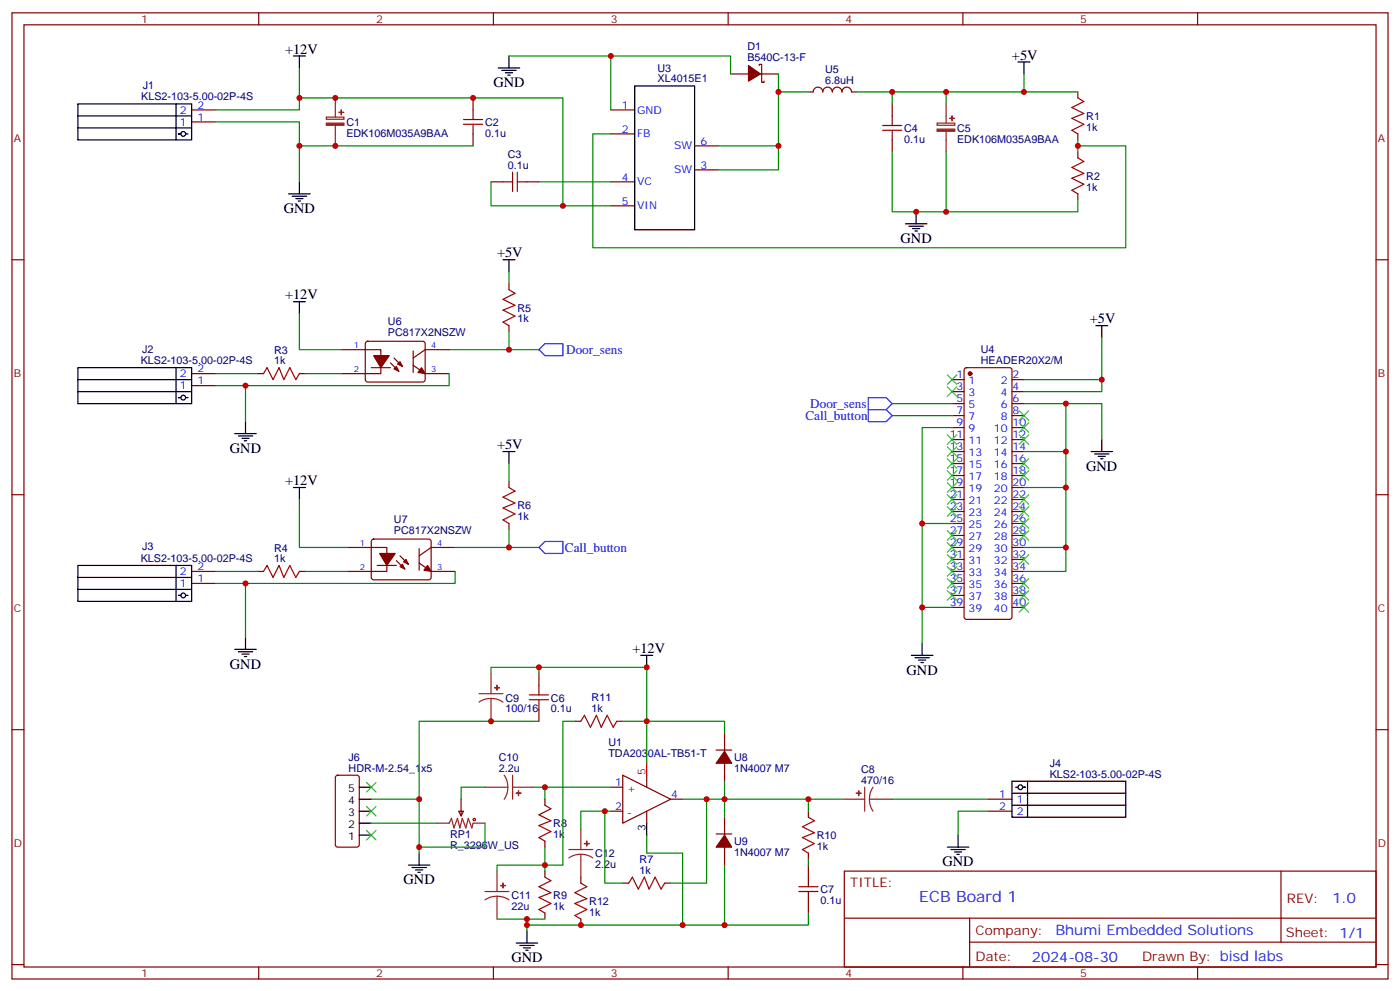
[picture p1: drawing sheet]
<svg xmlns="http://www.w3.org/2000/svg" width="412mm" height="292mm" viewBox="0 0 412 292" stroke-linecap="round" stroke-linejoin="round" font-family="sans-serif">
<g fill="none" stroke="#870000" stroke-width=".35">
<path d="M3.5 3.8h405.4v284.3h-405.4zM7.1 7.3h398.2v277.3h-398.2zM76.2 3.8v3.5M145.3 3.8v3.5M214.5 3.8v3.5M223.7 19.3v-.4h.7v5.3h.7v-.3M283.6 3.8v3.5M352.8 3.8v3.5M56.4 35.9h7.1M56.4 32.3h7.1M139.3 28.8v3.5M139.3 39.4v3.5"/>
<path d="M179.9 32.3h7.1M179.9 39.4h7.1M215.2 21.8h5.3M224 21.8h5.3M238.1 27.1h1.4a1.41 1.41 0 0 1 1.5-1.5 1.41 1.41 0 0 1 1.4 1.5M242.4 27.1a1.41 1.41 0 0 1 1.4-1.5 1.41 1.41 0 0 1 1.4 1.5M245.2 27.1a1.41 1.41 0 0 1 1.4-1.5 1.41 1.41 0 0 1 1.4 1.5M248 27.1a1.41 1.41 0 0 1 1.4-1.5 1.41 1.41 0 0 1 1.4 1.5M250.8 27.1h1.4M262.8 30.6v3.5M317.5 27.1v1.7M317.5 39.4v1.8"/>
<path d="M144.6 53.5h3.6M155.2 53.5h3.5M179.9 53.5h7.1M204.6 50h7.1M204.6 42.9h7.1M262.8 41.2v3.5M317.5 44.7v1.8M317.5 57v1.8M3.5 76.4h3.6M179.9 60.6h7.1M405.3 76.4h3.6M149.9 83.5v1.8"/>
<path d="M149.9 95.8v1.8M56.4 113.5h7.1M56.4 110h7.1M75.8 110h1.8M88.2 110h1.8M100.5 102.9h11.7v7.1h-11.7M107.8 100.6l.5-.2 16.5 .1 .4 .6v10.9l-.7 .4h-16.5l-.4-.7v-10.6zM109.4 108.2h5.6M115 106.8l2.5 2.5M116.1 105.4l2.4 2.4M121.7 107.5l3.5 2.5h7.1M121.7 103.3v6.3"/>
<path d="M132.3 102.9h-7.1l-3.5 2.5M280.5 111.7h3.5M280.5 115.3h3.5M280.5 118.8h3.5M284.2 108.4l.5-.2h12.7l.5 .2 .2 .5v72.7l-.2 .5-.5 .2h-12.7l-.5-.3-.2-.4v-72.7zM298.1 111.7h3.5M298.1 115.3h3.5M298.1 118.8h3.5M280.5 122.3h3.5M280.5 125.8h3.5M280.5 129.4h3.5M280.5 132.9h3.5"/>
<path d="M280.5 136.4h3.5M280.5 139.9h3.5M298.1 122.3h3.5M298.1 125.8h3.5M298.1 129.4h3.5M298.1 132.9h3.5M298.1 136.4h3.5M298.1 139.9h3.5M3.5 145.6h3.6M109.6 158.9l.5-.3 16.5 .1 .4 .6-.1 10.9-.6 .4h-16.5l-.4-.7v-10.6zM149.9 141.7v1.8M149.9 154.1v1.7"/>
<path d="M280.5 157.6h3.5M280.5 154.1h3.5M280.5 150.5h3.5M280.5 143.5h3.5M280.5 147h3.5M298.1 157.6h3.5M298.1 154.1h3.5M298.1 150.5h3.5M298.1 143.5h3.5M298.1 147h3.5M405.3 145.6h3.6M56.4 171.7h7.1"/>
<path d="M56.4 168.2h7.1M75.8 168.2h1.8M88.2 168.2h1.8M102.3 161.1h11.6v7.1h-11.6M111.1 166.4h5.7M116.8 165l2.4 2.5M117.8 163.6l2.5 2.5M123.5 165.7l3.5 2.5h7.1M123.5 161.5v6.3M134.1 161.1h-7.1l-3.5 2.5M280.5 178.8h3.5M280.5 175.2h3.5"/>
<path d="M280.5 171.7h3.5M280.5 168.2h3.5M280.5 164.6h3.5M280.5 161.1h3.5M298.1 178.8h3.5M298.1 175.2h3.5M298.1 171.7h3.5M298.1 168.2h3.5M298.1 164.6h3.5M298.1 161.1h3.5M158.7 198.2v3.5M3.5 214.7h3.6"/>
<path d="M158.7 208.7v3.6M169.3 212.3h1.8M181.7 212.3h1.7M213.4 215.8v5.3M405.3 214.7h3.6M99 228.3l.5-.2h5.6l.7 .5v20l-.4 .7h-5.9l-.7-.5v-20zM135.1 238.7h1.4l-.7 1.4zM135.8 235.2v4.9M160.5 235.2v1.8M179.9 231.7h3.5M179.9 238.7h3.5M183.4 228.1l14.2 7.1-14.2 7.1z"/>
<path d="M190.5 228.1v3.6M190.5 238.7v3.6M197.6 235.2h3.5M211 220.7h4.5M213.4 224.6v5.3M238.1 238.7v1.8M291 238.7h7.1M291 235.2h7.1M160.5 247.5v1.8M160.5 256.4v1.7M171.1 258.1v1.8M183.4 259.9h1.8"/>
<path d="M195.8 259.9h1.8M211 245.4h4.5M213.4 240.5v5.3M213.4 249.3v5.3M238.1 251.1v1.7M238.1 254.6v3.5M248.7 256.4h156.6v28.2h-156.6zM377.3 256.4v20.9M160.5 268.7v1.8M171.1 270.5v1.7M238.1 265.2v3.5M248.7 270.2h156.5"/>
<path d="M285.6 277.3h119.6M285.6 270.2v14.1M3.5 283.9h3.6M76.2 284.6v3.5M145.3 284.6v3.5M214.5 284.6v3.5M283.6 284.6v3.5M352.8 284.6v3.5M405.3 283.9h3.6"/>
</g>
<g fill="none" stroke="#000" stroke-width=".35">
<path d="M86.4 16.5h3.6M88.2 16.5v3.5M149.9 16.5v3.5M299.9 18.2h3.5M301.6 18.2v3.6M22.9 30.6h33.5v10.6h-33.5zM22.9 34.1h33.5M22.9 37.6h33.5M51.9 30.6v10.6M52.9 39.4h-.3h.7M54.7 39.4h.7M146.8 20h6.3"/>
<path d="M147.8 20.7h4.2M148.9 21.4h2.1M149.6 22.1h.7M187 25.3h17.6v42.3h-17.6zM85 57h6.4M86.1 57.7h4.2M87.1 58.5h2.2M87.8 59.2h.7M88.2 53.5v3.5M148.2 76.4h3.5M149.9 76.4v3.6M266.7 65.9h6.3"/>
<path d="M267.8 66.6h4.2M268.8 67.3h2.1M269.5 68h.7M269.9 62.3v3.6M86.4 88.8h3.6M88.2 88.8v3.5M322.8 95.8h3.5M324.6 95.8v3.6M22.9 108.2h33.5v10.6h-33.5zM22.9 111.7h33.5M22.9 115.3h33.5M51.9 108.2v10.6"/>
<path d="M52.9 117h-.3h.7M54.7 117h.7M69.1 127.6h6.4M70.2 128.3h4.2M71.3 129h2.1M72 129.7h.7M72.3 124.1v3.5M148.2 132.9h3.5M149.9 132.9v3.5M321.4 132.9h6.3M322.4 133.6h4.3M323.5 134.3h2.1"/>
<path d="M324.2 135h.7M324.6 129.4v3.5M86.4 143.5h3.6M88.2 143.5v3.5M22.9 166.4h33.5v10.6h-33.5zM22.9 169.9h33.5M22.9 173.5h33.5M51.9 166.4v10.6M52.9 175.2h-.3h.7M54.7 175.2h.7M69.1 191.1h6.4M70.2 191.8h4.2"/>
<path d="M71.3 192.5h2.1M72 193.2h.7M72.3 187.6v3.5M188.7 192.9h3.6M190.5 192.9v3.5M268.5 192.9h6.3M269.5 193.6h4.3M270.6 194.3h2.1M271.3 195h.7M271.6 189.3v3.6M105.8 231.7h3.6M105.8 238.7h3.6"/>
<path d="M105.8 235.2h3.6M298.1 229.9h33.5v10.6h-33.5zM298.1 237h33.5M298.1 233.4h33.5M299.2 231.7h.7M301.3 231.7h.7h-.4M302.7 229.9v10.6M105.8 245.8h3.6M105.8 242.3h3.6M120.3 254.6h6.3M121.4 255.3h4.2M122.4 256h2.1"/>
<path d="M123.1 256.7h.7M123.5 251.1v3.5M190.5 242.3v3.5M279 249.3h6.4M280.1 250h4.2M281.2 250.7h2.1M281.9 251.4h.7M282.2 245.8v3.5M152 277.5h6.4M153.1 278.2h4.2M154.2 278.9h2.1M154.9 279.6h.7"/>
<path d="M155.2 274v3.5"/>
<circle cx="54" cy="39.4" r=".71"/>
<circle cx="54" cy="117" r=".71"/>
<circle cx="54" cy="175.2" r=".71"/>
<circle cx="300.6" cy="231.7" r=".71"/>
</g>
<path d="M190.5 224.6v3.5" fill="none" stroke="#f00" stroke-width=".35"/>
<g fill="#870000" stroke="#870000" stroke-width=".35">
<path d="M220.5 19.3l3.5 2.5-3.5 2.1z"/>
<path d="M124.2 108.2l1 1.8-2.1-.4z"/>
<path d="M116.1 108.5l.7-.7 .7 1.5z"/>
<path d="M117.1 107.1l.7-.7 .7 1.4z"/>
<path d="M110.1 104.7h4.6l-2.5 3.5z"/>
<path d="M125.9 166.4l1.1 1.8-2.1-.4z"/>
<path d="M117.8 166.8l.7-.7 .7 1.4z"/>
<path d="M119.6 164.6l.7 1.5-1.4-.8z"/>
<path d="M111.8 162.9h4.6l-2.5 3.5z"/>
<path d="M213.4 221.1l2.1 3.5h-4.5z"/>
<path d="M213.4 245.8l2.1 3.5h-4.5z"/>
<circle cx="285.7" cy="110" r=".53"/>
</g>
<g fill="none" stroke="#008700" stroke-width=".35">
<path d="M149.9 16.5h30v15.8M179.9 16.5h35.3v5.3M63.5 35.9h24.7v17.6M88.2 20v12.3h-24.7M88.2 28.8h77.6v31.8h14.1M179.9 39.4h-5.3v33.5h157v-30h-14.1M229.3 21.8v21.1h-17.6M229.3 27.1h8.8M252.2 27.1h10.6v3.5M262.8 27.1h15.9v3.5M278.7 27.1h38.8M301.6 21.8v5.3"/>
<path d="M88.2 42.9h51.1M144.6 53.5v7.1h21.2M158.7 53.5h21.2M229.3 42.9v7.1h-17.6M262.8 44.7v17.6h15.9v-17.6M317.5 58.8v3.5h-38.8M317.5 41.2v3.5M149.9 80v3.5M88.2 92.3v10.6h12.3M149.9 97.6v5.3h-17.6M324.6 99.4v12.3h-23M63.5 113.5h8.8v10.6"/>
<path d="M63.5 110h12.3M90 110h10.5M132.3 110v3.5h-60M149.9 102.9h8.8M262.8 118.8h17.7M301.6 118.8h23v10.6M314 118.8v14.1h-12.4M324.6 111.7v3.6h-23M149.9 136.4v5.3M262.8 122.3h17.7M280.5 125.8h-8.9v28.3M314 132.9v10.6h-12.4"/>
<path d="M88.2 147v14.1h14.1M149.9 155.8v5.3h-15.8M280.5 154.1h-8.9v24.7M314 143.5v17.6h-12.4M63.5 171.7h8.8v15.9M63.5 168.2h12.3M90 168.2h12.3M134.1 168.2v3.5h-61.8M149.9 161.1h8.8M280.5 178.8h-8.9v10.5M314 161.1v7.1h-12.4M158.7 198.2v-1.8h31.8v28.2"/>
<path d="M158.7 196.4h-14.1v1.8M158.7 212.3h-35.2v22.9M169.3 212.3h-3.5v42.3h-19.4v1.8M183.4 212.3h30v3.5M109.4 235.2h14.1v15.9M142.9 231.7h-7.1v3.5M157 231.7h22.9M160.5 231.7v3.5M178.2 238.7v21.2h5.2M179.9 238.7h-8.8v5.3M201.1 235.2h7v24.7h-10.5M208.1 235.2h5.3v5.3"/>
<path d="M213.4 229.9v5.3h24.7v3.5M238.1 235.2h10.6M262.8 235.2h28.2M291 238.7h-8.8v7.1M109.4 242.3h19.4M142.9 242.3v7h-19.4M160.5 249.3v7.1M190.5 245.8v5.3h10.6v21.1h-45.9M213.4 254.6v17.6h-12.3M238.1 252.8v1.8M146.4 270.5h8.8v3.5M155.2 270.5h5.3"/>
<path d="M238.1 268.7v3.5h-24.7"/>
</g>
<g fill="none" stroke="#8c2424" stroke-width=".35">
<path d="M96.1 34.5h5.2v.6h-5.2zM98.8 28.8v5.7M98.8 36.9v6M276 36.2h5.2v.7h-5.2zM278.7 30.6v5.6M278.7 38.7v6M144.6 198.2v6M141.1 204.2h7.1M144.6 205.6l-1.8 .2-1.7 .8M144.6 205.6l1.9 .2 1.7 .8M144.6 205.6v6.7M142.9 231.7h6.7"/>
<path d="M148.5 228.1l.8 1.7 .3 1.9M149.6 231.7l-.3 1.8-.8 1.7M151 231.7h6M151 228.1v7.1M248.7 235.2h6M254.7 231.7v7M256.1 235.2l.3 1.8 .8 1.7M256.1 235.2h6.7M257.2 231.7l-.8 1.6-.3 1.9M128.8 242.3h3.5l.7-1.5 .7 2.9 1.1-2.9 .7 2.9 .7-2.9 1 2.9 .7-2.9 1.1 2.9 .3-1.4h3.6M146.4 256.4v6M167.6 250h7"/>
<path d="M171.1 251.4l-1.9 .3-1.6 .8M171.1 251.4l1.8 .3 1.7 .8M171.1 244v6M171.1 251.4v6.7M142.9 262.4h7M146.4 263.8l-1.8 .2-1.7 .8M146.4 263.8l1.9 .2 1.6 .8M146.4 263.8v6.7"/>
</g>
<g fill="#8c2424" stroke="#8c2424" stroke-width=".35">
<path d="M96.1 36.2h5.2v.7h-5.2z"/>
<path d="M99.8 33.1h1.4z"/>
<path d="M100.5 32.3v1.5z"/>
<path d="M276 38h5.2v.6h-5.2z"/>
<path d="M279.8 34.8l1.4 .1z"/>
<path d="M280.4 34.1l.1 1.4z"/>
<path d="M252.9 232.7l.1 1.4z"/>
<path d="M252.2 233.4l1.4 .1z"/>
<path d="M145.7 202.4h1.4z"/>
<path d="M146.4 201.7v1.4z"/>
<path d="M152.7 232.7l.1 1.4z"/>
<path d="M152 233.4h1.5z"/>
<path d="M147.5 260.6h1.4z"/>
<path d="M148.1 259.9l.1 1.4z"/>
<path d="M172.2 248.2l1.4 .1z"/>
<path d="M172.8 247.5l.1 1.5z"/>
</g>
<g fill="none" stroke="#a10000" stroke-width=".35">
<path d="M136.5 36.6h5.7M136.5 35.2h5.7M139.3 32.3v2.9M139.3 36.6v2.8M260 38.3h5.6M260 36.9h5.6M262.8 34.1v2.8M262.8 38.3v2.9M317.5 28.8l1.8 1.1-3.6 1.7 3.6 1.8-3.6 1.4 3.6 1.8-3.6 1.7 1.8 1.1M148.2 53.5h2.8M151 50.7v5.6M152.4 53.5h2.8"/>
<path d="M152.4 50.7v5.6M317.5 46.5l1.8 1-3.6 1.8 3.6 1.7-3.6 1.5 3.6 1.7-3.6 1.8 1.8 1M149.9 85.3l1.8 1-3.5 1.8 3.5 1.8-3.5 1.4 3.5 1.7-3.5 1.8 1.7 1M77.6 110l1.1-1.8 1.7 3.5 1.8-3.5 1.4 3.5 1.8-3.5 1.7 3.5 1.1-1.7M149.9 143.5l1.8 1-3.5 1.8 3.5 1.8-3.5 1.4 3.5 1.7-3.5 1.8 1.7 1.1M77.6 168.2l1.1-1.8 1.7 3.5 1.8-3.5 1.4 3.5 1.8-3.5 1.7 3.5 1.1-1.7M155.9 204.5h5.7M155.9 205.9h5.7M158.7 201.7v2.8M158.7 205.9v2.8M171.1 212.3l1.1-1.8 1.7 3.5 1.8-3.5 1.4 3.5 1.8-3.5 1.7 3.5 1.1-1.7M160.5 237l1.8 1-3.6 1.8 3.6 1.7-3.6 1.5 3.6 1.7-3.6 1.8 1.8 1"/>
<path d="M160.5 258.1l1.8 1.1-3.6 1.7 3.6 1.8-3.6 1.4 3.6 1.8-3.6 1.8 1.8 1M171.1 259.9l1.8 1-3.6 1.8 3.6 1.8-3.6 1.4 3.6 1.8-3.6 1.7 1.8 1.1M185.2 259.9l1.1-1.8 1.7 3.6 1.8-3.6 1.4 3.6 1.8-3.6 1.7 3.6 1.1-1.8M238.1 240.5l1.8 1-3.5 1.8 3.5 1.8-3.5 1.4 3.5 1.7-3.5 1.8 1.7 1.1M238.1 258.1v2.8M235.3 262.4h5.6M235.3 260.9h5.6M238.1 262.4v2.8"/>
<circle cx="139.7" cy="241.2" r=".35"/>
</g>
<g fill="none" stroke="#3c3" stroke-width=".35">
<path d="M279 110.3l2.9 2.8M279 113.8l2.9 2.9M281.9 110.3l-2.9 2.8M281.9 113.8l-2.9 2.9M279 131.5l2.9 2.8M279 128l2.9 2.8M279 135l2.9 2.8M279 138.5l2.9 2.9M281.9 131.5l-2.9 2.8M281.9 128l-2.9 2.8M281.9 135l-2.9 2.8M281.9 138.5l-2.9 2.9"/>
<path d="M300.2 120.9l2.8 2.8M300.2 128l2.8 2.8M300.2 135l2.8 2.8M300.2 138.5l2.8 2.9M300.2 124.4l2.8 2.8M303 120.9l-2.8 2.8M303 128l-2.8 2.8M303 135l-2.8 2.8M303 138.5l-2.8 2.9M303 124.4l-2.8 2.8M279 142.1l2.9 2.8M279 149.1l2.9 2.8"/>
<path d="M279 156.2l2.9 2.8M279 159.7l2.9 2.8M279 145.6l2.9 2.8M281.9 142.1l-2.9 2.8M281.9 149.1l-2.9 2.8M281.9 156.2l-2.9 2.8M281.9 159.7l-2.9 2.8M281.9 145.6l-2.9 2.8M300.2 152.6l2.8 2.9M300.2 149.1l2.8 2.8M300.2 156.2l2.8 2.8M300.2 145.6l2.8 2.8"/>
<path d="M303 149.1l-2.8 2.8M303 152.6l-2.8 2.9M303 156.2l-2.8 2.8M303 145.6l-2.8 2.8M279 163.2l2.9 2.9M279 166.8l2.9 2.8M279 170.3l2.9 2.8M279 173.8l2.9 2.8M281.9 170.3l-2.9 2.8M281.9 173.8l-2.9 2.8M281.9 163.2l-2.9 2.9M281.9 166.8l-2.9 2.8"/>
<path d="M300.2 163.2l2.8 2.9M300.2 170.3l2.8 2.8M300.2 173.8l2.8 2.8M300.2 177.3l2.8 2.9M303 163.2l-2.8 2.9M303 170.3l-2.8 2.8M303 173.8l-2.8 2.8M303 177.3l-2.8 2.9M107.9 230.3l2.9 2.8M107.9 237.3l2.9 2.8M110.8 230.3l-2.9 2.8M110.8 237.3l-2.9 2.8"/>
<path d="M107.9 244.4l2.9 2.8M110.8 244.4l-2.9 2.8"/>
</g>
<path d="M158.7 102.9l1.8-1.8h5.3v3.6h-5.3zM255.8 117h5.3l1.7 1.8-1.7 1.7h-5.3zM255.8 120.5h5.3l1.7 1.8-1.7 1.8h-5.3zM158.7 161.1l1.8-1.8h5.3v3.6h-5.3z" fill="none" stroke="#00f" stroke-width=".35"/>
<g fill="#c00">
<circle cx="88.2" cy="28.8" r=".88"/>
<circle cx="98.8" cy="28.8" r=".88"/>
<circle cx="139.3" cy="28.8" r=".88"/>
<circle cx="88.2" cy="42.9" r=".88"/>
<circle cx="98.8" cy="42.9" r=".88"/>
<circle cx="165.8" cy="60.6" r=".88"/>
<circle cx="179.9" cy="16.5" r=".88"/>
<circle cx="229.3" cy="42.9" r=".88"/>
<circle cx="229.3" cy="27.1" r=".88"/>
<circle cx="262.8" cy="27.1" r=".88"/>
<circle cx="269.9" cy="62.3" r=".88"/>
<circle cx="278.7" cy="27.1" r=".88"/>
<circle cx="278.7" cy="62.3" r=".88"/>
<circle cx="301.6" cy="27.1" r=".88"/>
<circle cx="317.5" cy="42.9" r=".88"/>
<circle cx="72.3" cy="113.5" r=".88"/>
<circle cx="72.3" cy="171.7" r=".88"/>
<circle cx="123.5" cy="249.3" r=".88"/>
<circle cx="155.2" cy="270.5" r=".88"/>
<circle cx="160.5" cy="254.6" r=".88"/>
<circle cx="160.5" cy="231.7" r=".88"/>
<circle cx="155.2" cy="272.2" r=".88"/>
<circle cx="178.2" cy="238.7" r=".88"/>
<circle cx="171.1" cy="272.2" r=".88"/>
<circle cx="208.1" cy="235.2" r=".88"/>
<circle cx="201.1" cy="272.2" r=".88"/>
<circle cx="190.5" cy="212.3" r=".88"/>
<circle cx="213.4" cy="235.2" r=".88"/>
<circle cx="190.5" cy="196.4" r=".88"/>
<circle cx="158.8" cy="196.4" r=".88"/>
<circle cx="123.5" cy="235.2" r=".88"/>
<circle cx="144.6" cy="212.3" r=".88"/>
<circle cx="213.4" cy="272.2" r=".88"/>
<circle cx="238.1" cy="235.2" r=".88"/>
<circle cx="149.9" cy="102.9" r=".88"/>
<circle cx="149.9" cy="161.1" r=".88"/>
<circle cx="324.6" cy="111.7" r=".88"/>
<circle cx="314" cy="118.8" r=".88"/>
<circle cx="314" cy="132.9" r=".88"/>
<circle cx="314" cy="143.5" r=".88"/>
<circle cx="314" cy="161.1" r=".88"/>
<circle cx="271.6" cy="178.8" r=".88"/>
<circle cx="271.6" cy="154.1" r=".88"/>
</g>
<text font-size="4.6" fill="#00f" x="270.8" y="265.4">ECB Board 1</text>
<g font-size="4.2">
<text x="84" y="15.8">+12V</text>
<text x="298.1" y="17.5">+5V</text>
<text x="145.3" y="25.6">GND</text>
<text x="83.6" y="62.7">GND</text>
<text x="265.3" y="71.5">GND</text>
<text x="146.4" y="75.7">+5V</text>
<text x="84" y="88.1">+12V</text>
<text x="321" y="95.1">+5V</text>
<text x="67.7" y="133.2">GND</text>
<text x="146.4" y="132.2">+5V</text>
<text x="84" y="142.8">+12V</text>
<text x="320" y="138.5">GND</text>
<text x="67.7" y="196.7">GND</text>
<text x="186.3" y="192.2">+12V</text>
<text x="267.1" y="198.5">GND</text>
<text x="277.6" y="255">GND</text>
<text x="118.9" y="260.2">GND</text>
<text x="150.6" y="283.2">GND</text>
</g>
<g font-size="4.2" fill="#00f">
<text x="392.5" y="265.6">1.0</text>
<text x="310.9" y="275.2">Bhumi Embedded Solutions</text>
<text x="304" y="283">2024-08-30</text>
</g>
<g font-size="3.9" fill="#00f">
<text x="166.8" y="104.2">Door_sens</text>
<text x="237.3" y="123.7">Call_button</text>
<text x="238.7" y="120.1">Door_sens</text>
<text x="166.4" y="162.4">Call_button</text>
</g>
<g font-size="3.9" fill="#800">
<text x="250.5" y="260.9">TITLE:</text>
<text x="379.1" y="265.6">REV:</text>
<text x="287.4" y="275.1">Company:</text>
<text x="378.7" y="275.8">Sheet: 1/1</text>
<text x="287.4" y="282.8">Date:</text>
<text x="336.4" y="282.9">Drawn By: bisd labs</text>
</g>
<g font-size="3.2" fill="#800">
<text x="41.6" y="6.8">1</text>
<text x="110.8" y="6.8">2</text>
<text x="179.9" y="6.8">3</text>
<text x="249.1" y="6.8">4</text>
<text x="318.2" y="6.8">5</text>
<text x="4.1" y="41.9">A</text>
<text x="405.9" y="41.9">A</text>
<text x="4.1" y="111">B</text>
<text x="405.9" y="111">B</text>
<text x="4.1" y="180.2">C</text>
<text x="405.9" y="180.2">C</text>
<text x="4.1" y="249.3">D</text>
<text x="405.9" y="249.3">D</text>
<text x="41.6" y="287.6">1</text>
<text x="110.8" y="287.6">2</text>
<text x="179.9" y="287.6">3</text>
<text x="249.1" y="287.6">4</text>
<text x="318.2" y="287.6">5</text>
</g>
<g font-size="3.2" fill="#000080">
<text x="220.1" y="17.9">B540C-13-F</text>
<text x="220.1" y="14.7">D1</text>
<text x="193.7" y="21.1">U3</text>
<text x="243" y="21.4">U5</text>
<text x="41.6" y="29.5">KLS2-103-5.00-02P-4S</text>
<text x="42" y="26.2">J1</text>
<text x="193.7" y="24.2">XL4015E1</text>
<text x="243" y="24.6">6.8uH</text>
<text x="320" y="35.3">R1</text>
<text x="102" y="40.2">EDK106M035A9BAA</text>
<text x="102" y="37.1">C1</text>
<text x="142.9" y="40.2">0.1u</text>
<text x="142.9" y="37.1">C2</text>
<text x="266.3" y="42">0.1u</text>
<text x="266.3" y="38.8">C4</text>
<text x="281.9" y="42">EDK106M035A9BAA</text>
<text x="281.9" y="38.8">C5</text>
<text x="320" y="38.4">1k</text>
<text x="149.6" y="46.5">C3</text>
<text x="149.6" y="49.6">0.1u</text>
<text x="320" y="52.9">R2</text>
<text x="320" y="56.1">1k</text>
<text x="114.3" y="95.6">U6</text>
<text x="152.4" y="94.9">1k</text>
<text x="152.4" y="91.7">R5</text>
<text x="114.3" y="98.9">PC817X2NSZW</text>
<text x="41.4" y="107.1">KLS2-103-5.00-02P-4S</text>
<text x="41.9" y="103.8">J2</text>
<text x="80.7" y="107.1">1k</text>
<text x="80.7" y="104.1">R3</text>
<text x="288.9" y="107">HEADER20X2/M</text>
<text x="288.9" y="103.8">U4</text>
<text x="152.4" y="149.9">R6</text>
<text x="116" y="153.8">U7</text>
<text x="152.4" y="153.1">1k</text>
<text x="116" y="157.1">PC817X2NSZW</text>
<text x="41.4" y="165.3">KLS2-103-5.00-02P-4S</text>
<text x="41.9" y="162">J3</text>
<text x="80.7" y="165.3">1k</text>
<text x="80.7" y="162.3">R4</text>
<text x="148.9" y="209.5">100/16</text>
<text x="148.9" y="206.5">C9</text>
<text x="162.3" y="209.5">0.1u</text>
<text x="162.3" y="206.5">C6</text>
<text x="174.3" y="209.4">1k</text>
<text x="174.3" y="206.4">R11</text>
<text x="179.2" y="219.5">U1</text>
<text x="102.7" y="227.1">HDR-M-2.54_1x5</text>
<text x="102.7" y="224">J6</text>
<text x="146.9" y="227.1">2.2u</text>
<text x="146.9" y="223.9">C10</text>
<text x="179.2" y="222.8">TDA2030AL-TB51-T</text>
<text x="216.3" y="227.2">1N4007 M7</text>
<text x="216.3" y="224">U8</text>
<text x="253.7" y="227.5">C8</text>
<text x="309.2" y="225.6">J4</text>
<text x="253.7" y="230.6">470/16</text>
<text x="309.2" y="228.8">KLS2-103-5.00-02P-4S</text>
<text x="163" y="243.5">R8</text>
<text x="132.6" y="249.8">R_3296W_US</text>
<text x="132.6" y="246.7">RP1</text>
<text x="163" y="246.5">1k</text>
<text x="216.3" y="251.8">1N4007 M7</text>
<text x="216.3" y="248.7">U9</text>
<text x="240.6" y="250.1">1k</text>
<text x="240.6" y="247.1">R10</text>
<text x="175.3" y="255.4">2.2u</text>
<text x="175.3" y="252.3">C12</text>
<text x="188.4" y="257.1">1k</text>
<text x="188.4" y="254">R7</text>
<text x="241.7" y="262.9">C7</text>
<text x="150.6" y="267.7">22u</text>
<text x="150.6" y="264.6">C11</text>
<text x="163" y="267.7">1k</text>
<text x="163" y="264.6">R9</text>
<text x="173.6" y="269.5">1k</text>
<text x="173.6" y="266.4">R12</text>
<text x="241.7" y="266">0.1u</text>
</g>
<g font-size="3.2" fill="#00f">
<text x="53" y="33.4">2</text>
<text x="58.2" y="35.5">1</text>
<text x="58.2" y="32">2</text>
<text x="183.2" y="32">1</text>
<text x="187.7" y="33.4">GND</text>
<text x="53" y="36.9">1</text>
<text x="183.2" y="39.1">2</text>
<text x="187.7" y="40.5">FB</text>
<text x="198.6" y="44">SW</text>
<text x="206.4" y="42.6">6</text>
<text x="183.2" y="53.2">4</text>
<text x="198.6" y="51">SW</text>
<text x="206.4" y="49.6">3</text>
<text x="187.7" y="54.6">VC</text>
<text x="183.2" y="60.2">5</text>
<text x="187.7" y="61.6">VIN</text>
<text x="53" y="111">2</text>
<text x="58.2" y="113.1">1</text>
<text x="58.2" y="109.6">2</text>
<text x="281.8" y="111.4">1</text>
<text x="285.3" y="113.1">1</text>
<text x="294.8" y="113.1">2</text>
<text x="298.3" y="111.4">2</text>
<text x="53" y="114.5">1</text>
<text x="281.8" y="114.9">3</text>
<text x="281.8" y="118.4">5</text>
<text x="285.3" y="116.7">3</text>
<text x="294.8" y="116.7">4</text>
<text x="298.3" y="118.4">6</text>
<text x="298.3" y="114.9">4</text>
<text x="281.8" y="122">7</text>
<text x="281.8" y="125.5">9</text>
<text x="285.3" y="120.2">5</text>
<text x="285.3" y="123.7">7</text>
<text x="294.8" y="123.7">8</text>
<text x="294.8" y="120.2">6</text>
<text x="298.3" y="125.5">10</text>
<text x="298.3" y="122">8</text>
<text x="279.8" y="129">11</text>
<text x="285.3" y="127.2">9</text>
<text x="285.3" y="130.8">11</text>
<text x="292.8" y="130.8">12</text>
<text x="292.8" y="127.2">10</text>
<text x="298.3" y="129">12</text>
<text x="279.8" y="132.5">13</text>
<text x="279.8" y="136.1">15</text>
<text x="285.3" y="134.3">13</text>
<text x="285.3" y="137.8">15</text>
<text x="292.8" y="137.8">16</text>
<text x="292.8" y="134.3">14</text>
<text x="298.3" y="136.1">16</text>
<text x="298.3" y="132.5">14</text>
<text x="279.8" y="139.6">17</text>
<text x="279.8" y="143.1">19</text>
<text x="285.3" y="141.4">17</text>
<text x="292.8" y="141.4">18</text>
<text x="298.3" y="143.1">20</text>
<text x="298.3" y="139.6">18</text>
<text x="279.8" y="146.6">21</text>
<text x="285.3" y="144.9">19</text>
<text x="285.3" y="148.4">21</text>
<text x="292.8" y="148.4">22</text>
<text x="292.8" y="144.9">20</text>
<text x="298.3" y="146.6">22</text>
<text x="279.8" y="150.2">23</text>
<text x="279.8" y="153.7">25</text>
<text x="285.3" y="151.9">23</text>
<text x="285.3" y="155.5">25</text>
<text x="292.8" y="155.5">26</text>
<text x="292.8" y="151.9">24</text>
<text x="298.3" y="153.7">26</text>
<text x="298.3" y="150.2">24</text>
<text x="279.8" y="157.2">27</text>
<text x="279.8" y="160.8">29</text>
<text x="285.3" y="159">27</text>
<text x="292.8" y="159">28</text>
<text x="298.3" y="160.8">30</text>
<text x="298.3" y="157.2">28</text>
<text x="58.2" y="167.8">2</text>
<text x="279.8" y="164.3">31</text>
<text x="279.8" y="167.8">33</text>
<text x="285.3" y="162.5">29</text>
<text x="285.3" y="166.1">31</text>
<text x="292.8" y="166.1">32</text>
<text x="292.8" y="162.5">30</text>
<text x="298.3" y="167.8">34</text>
<text x="298.3" y="164.3">32</text>
<text x="53" y="172.8">1</text>
<text x="53" y="169.2">2</text>
<text x="58.2" y="171.3">1</text>
<text x="279.8" y="171.3">35</text>
<text x="285.3" y="169.6">33</text>
<text x="285.3" y="173.1">35</text>
<text x="292.8" y="173.1">36</text>
<text x="292.8" y="169.6">34</text>
<text x="298.3" y="171.3">36</text>
<text x="279.8" y="174.9">37</text>
<text x="279.8" y="178.4">39</text>
<text x="285.3" y="176.6">37</text>
<text x="292.8" y="176.6">38</text>
<text x="298.3" y="178.4">40</text>
<text x="298.3" y="174.9">38</text>
<text x="285.3" y="180.2">39</text>
<text x="292.8" y="180.2">40</text>
<text x="181.3" y="231.3">1</text>
<text x="184.7" y="233.1">+</text>
<text x="181.3" y="238.4">2</text>
<text x="197.7" y="234.8">4</text>
<text x="294.3" y="234.8">1</text>
<text x="294.3" y="238.4">2</text>
<text x="299.5" y="236.3">1</text>
<text x="299.5" y="239.8">2</text>
<text x="184.7" y="240.1">-</text>
</g>
<text font-size="3.2" fill="#f00" x="190.1" y="228" transform="rotate(-90 190.1 228)">5</text>
<g font-size="3.2">
<text x="102.5" y="233.1">5</text>
<text x="102.5" y="236.6">4</text>
<text x="102.5" y="243.7">2</text>
<text x="102.5" y="240.1">3</text>
<text x="190.1" y="244.4" transform="rotate(-90 190.1 244.4)">3</text>
<text x="102.5" y="247.2">1</text>
</g>
<g font-size="2.5" fill="#00f">
<text x="104.3" y="102.6">1</text>
<text x="127" y="102.6">4</text>
<text x="104.3" y="109.6">2</text>
<text x="127" y="109.6">3</text>
<text x="106" y="160.8">1</text>
<text x="128.8" y="160.8">4</text>
<text x="106" y="167.8">2</text>
<text x="128.8" y="167.8">3</text>
</g>
</svg>
